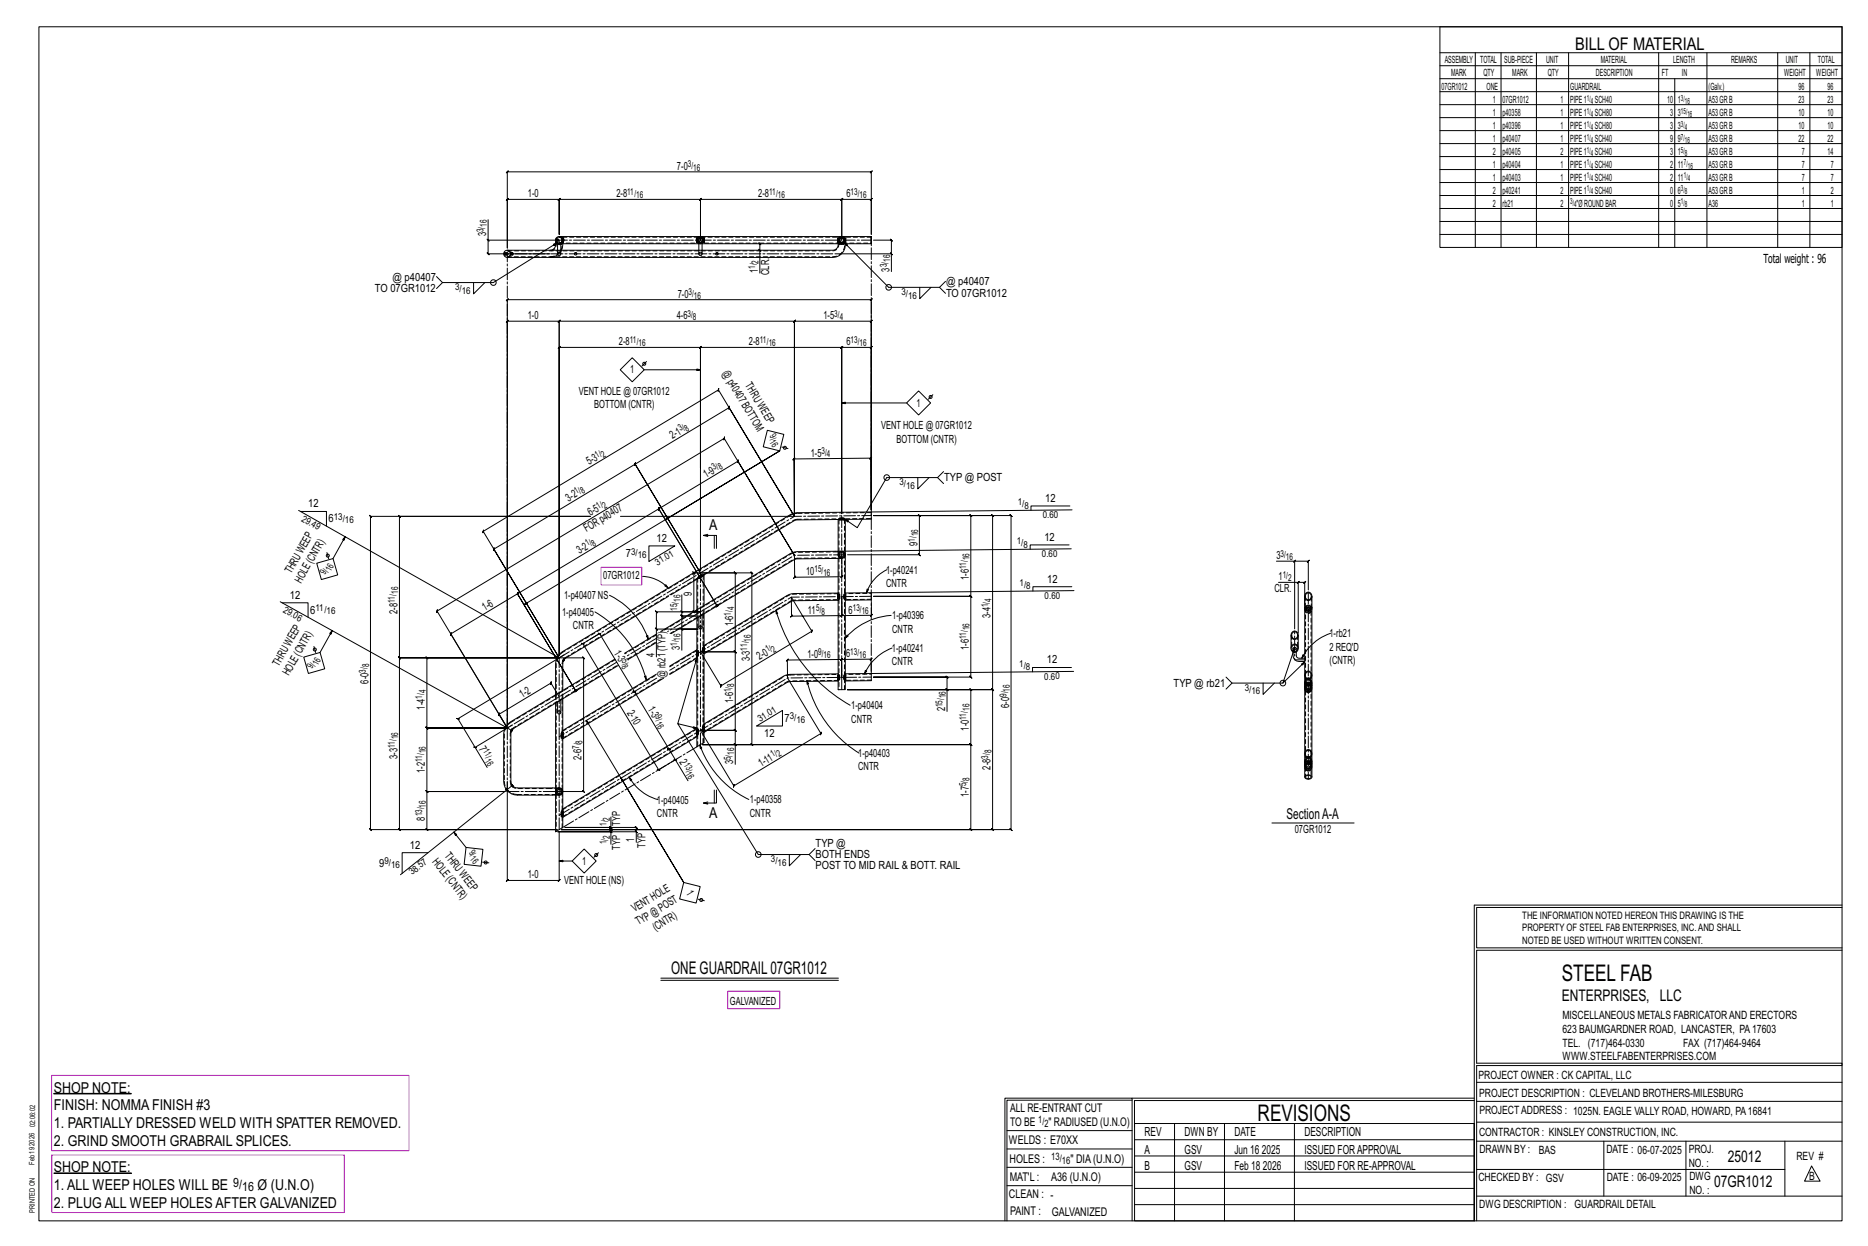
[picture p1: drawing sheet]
<svg xmlns="http://www.w3.org/2000/svg" width="914mm" height="610mm" viewBox="0 0 914 610" stroke-linecap="round" stroke-linejoin="round" font-family="sans-serif">
<g fill="#000" stroke="#000" stroke-width=".49">
<path d="M247 124v1zM26 535h38zM26 574h38z"/>
<circle cx="273" cy="117" r=".5"/>
</g>
<g fill="none" stroke="#000" stroke-width=".49">
<path d="M19 13h883v584h-883zM705 13h197v108h-197zM705 26h197M705 32h197M705 39h197M722 26v95M735 26v95M752 26v95M768 26v95M812 26v95M820 39v82M836 26v95"/>
<path d="M870 26v95M886 26v95M705 45h197M705 51h197M705 58h197M705 64h197M705 70h197M705 77h197M705 83h197M705 89h197M705 96h197M238 117l1 1z"/>
<path d="M239 107v10h35M239 117v7h-1l1 1v-1h30M272 118v3l-3 1M273 119l-31 19h-25l-3-3M273 119h.1M274 119h-1v3M275 119v3M275 119h.1M275 116h.1M276 116h.1M276 119h.1M341 116h.1"/>
<path d="M341 119h.1M342 116h.1M342 119h.1M342 119v3M344 119v3M344 116h.1M344 119h.1M345 116h.1M345 119h.1M371 119h1h-1l1 1v-1v3M410 116h.1M410 119h.1"/>
<path d="M410 119v3h-2h-160a1.8 1.8 0 0 0-1 2 1.8 1.8 0 0 0 1 2h160a6 6 0 0 0 6-7M411 116h.1M411 119h.1M413 119h.1M413 119l22 22h25l3-3M413 116h.1M414 116h.1M414 119h.1M426 115v-17l1-1-1 1h-14l1-1-1 1v19v-19l1-1-1 1h-69v-1l-1 1h1v19v-19v-1l-1 1h1h-69v-1l-1 1h1v17v-17v-1l-1 1h1h-26l1-1-1 1v23v-37v1l1-1h-1h179l-1 1 1-1v31M427 116v3h-153M427 116v3M427 116h-153a1.8 1.8 0 0 0-2 1 1.8 1.8 0 0 0 2 2"/>
<path d="M428 117h8l1 1-1-1v7M705 102h197M705 108h197M705 115h197M217 138l-3 3M232 138v6l5-6M371 122l1 1zM371 122h1v12M409 124h27v9M436 124l1 1zM450 141v5l6-5M460 141l3 3"/>
<path d="M309 175l6 6-6 6-5-6zM316 177l-2 2M315 181h28M412 197h32M444 197l6-6 6 6-6 6zM457 193l-3 2M376 211l8 2-2 8-8-2zM383 219h3M343 229v50zM449 234v5l6-5M459 234l3 3M462 231l-3 3h-25l-14 24-6-4"/>
<path d="M146 250l127 71M147 250h13v7M237 259v1l115-69v-1v1l37 62-32-54v1v-1l-46 28v-1v2v-1l32 53-32-53v-1v2v-1l-69 42v-1v1l32 53-37-62-1 1zM304 253h85zM326 254l56-33-125 75M389 253v-28h-1l1-1v1l37-1v1l1-1h-1v25v-102l1-1-1 1h-178l1-1-1 1v208v-198v1l1-1h-1h26l-1 1 1-1v164v-151h-1l1-1v1h69h-1l1-1v1v59v-59h-1l1-1v1h69l1-1-1 1v81v-81l1-1-1 1h14l1-1-1 1v79v-92h1l-1 1v-1h-37l-1 1 1-1v96v-96l-1 1 1-1h-115l-1 1 1-1v164M410 254l-21 1-44 26M411 254h.1M413 254h.1M414 254h13l-1-4-38 1-97 59M428 252h58h-1l1 1v-1v85h-1l1 1v-1h-71h71h-1l1 1v-1v69l-1-1 1 1h-211h24v-1l1 1h-1v1M428 252h67h-1l1 1v-1v154l-1-1 1 1h-220"/>
<path d="M428 252h47l1 1-1-1v40v-1l1 1h-1h-47h47v-1l1 1h-1v39l1 1-1-1h-47h36h-1l1 1v-1v6M428 252h22l1 1-1-1v19l1 1-1-1h-35M524 248h-19v2M525 249l-99 1M155 276l8-3 2 8-8 3zM160 270l1 3M169 263l-6 10M318 267h12l-12 8zM346 262h-2h7v6M346 261l-2 1M350 262v6M410 273v17l-24 1-41 25"/>
<path d="M410 270v-16l1-1h2l1 1v17M412 270a1.8 1.8 0 0 1 2 1 1.8 1.8 0 0 1-2 2l-23 1-37 22M412 271v11h1l-1 1v-1h-23l-1 1 1-1v-10M414 272v18M434 279a20 20 0 0 0-10 11M523 267h-19v2M524 269l-135 1-2 1-64 38M625 275h9v33M633 275l1-1zM634 275h6l1-1-1 1v14M137 294l114 63M138 295h13v7"/>
<path d="M214 298v1l141-85-1 1 1-1 34 58-28-46v-1v1l-39 23 1-1-1 2v-1l29 48-29-48 1-1-1 2v-1l-69 42v-1v1l29 47-29-47v-1v1l-32 19v-1l-1 2 1-1 27 46-34-57v1zM291 299a54 54 0 0 1 25 34M298 291a37 37 0 0 1 19 22M314 282a18 18 0 0 1 13 6M326 286l1 2-2-1zM327 292l-50 30-1 1M333 299l1 1zM334 299v2h-1l1 1v-1h8h-8h-1l1 1v-1v7M341 283l-13 8M342 283h.1M343 280h25l1 1-1-1v84l1 1-1-1h-24h16v10M343 280h17h-1l1 1v-1v39l-1-1 1 1h-17"/>
<path d="M343 280h-3h-1l1 1v-1v19h-1l1 1v-1h3h-9v-8M343 299h-22l1 1-1-1v9M344 281h.1M344 282h.1M345 281h-1l-2 1-1 1v15M345 281v15M350 297h.1M351 297l-22 13M351 297h.1M351 296h.1M352 296h.1M380 299l1 1h-1z"/>
<path d="M380 299a77 77 0 0 0 36 46M410 291h.1M410 293h.1M411 291h.1M411 293h.1M411 291v2M413 291h.1M413 293h.1M414 290l-1 1v2l1 1M414 290h12l1 4h-13M414 294v36M414 291h.1"/>
<path d="M414 293h.1M424 288h1l-1 2zM427 295v6l-1 1 1-1h-15h1l-1 1v-1v-9v9h1l-1 1v-1h-25h1l-1 1v-1v-9l10 17 1-1-1 2v-1l-44 27v-1v1l-10-17M525 287h-19v2M526 289l-100 1M626 285h9v25M635 285l1-1zM635 285h4h-1l1-1v1v11M639 292v5M639 297h1h2v37a1.8 1.8 0 0 1-2 2 1.8 1.8 0 0 1-1-2zM642 292a1.8 1.8 0 0 0-2-2 1.8 1.8 0 0 0-1 3 1.8 1.8 0 0 0 3-1v5M154 316l1 3"/>
<path d="M163 309l-6 10M290 310l-15 9-2 2M316 311h1v2zM321 307l1 1zM321 314l-13 9M321 310l-15 10M333 307l1 1zM334 318v-10h8h-21v13M341 319h.1M341 302v16M341 318h1v3l-1 1M341 318l-13 8"/>
<path d="M342 319h.1M343 319h17l-1-1 1 1v38h-1l1 1v-1h-17M344 301v6a.8 .8 0 0 1-1 1 .8 .8 0 0 1-1-1v-5M344 319h.1M344 317h.1M345 316l-1 1v2l1 1M345 320l43-26h22v36M345 300v16M345 320v34M345 319h.1M345 317h.1M415 311l-1 1z"/>
<path d="M436 301a33 33 0 0 0-22 11M437 317a24 24 0 0 0-14 13M632 311v7l1 1M634 317l-6 17 11-10M635 311v7v1M651 310a24 24 0 0 0-14 12M149 321l8-2 2 8-8 2zM272 322h.1M273 322l-1 3v15M273 322h.1M273 321h.1M275 323h.1"/>
<path d="M276 324l-1 14M276 324h.1M276 322h.1M276 320l-52 32-1-1 2 1h-1l9 14M276 323h.1M281 338h.1M281 338l-30 19M282 337h.1M282 338h.1M301 322l-51 31-2 2M303 325l-21 13M315 331h1v2z"/>
<path d="M321 330l-46 27M325 332l-50 29v-2v-2M341 321h.1M341 322l-9 32M341 322v34M341 322l-13 8M342 321h.1M395 333l1 2h-1zM395 333a57 57 0 0 0 26 35M410 330h.1M410 332h.1M411 330h.1"/>
<path d="M411 332h.1M413 330h.1M413 332h.1M414 330h-1v2l1 1M414 330h12l1 3h-13M414 333v4h-4v-4M414 330h.1M414 332h.1M424 328l-1 2zM426 328v-6h1l-1 1v-1l-14 1v-1l-1 1h1v8v-8v-1l-1 1h1h-27l1-1-1 1 1 9 16 27v-1v2v-1l-43 25v1v-1l-16-27M463 337l1 1zM524 327h-19v2"/>
<path d="M526 328l-100 2M600 331l3 3h25M603 334l-3 3M618 334v6l6-6M638 320v1l-1 1zM639 322h-4v-5h-1h-1v4a2.9 2.9 0 0 0 3 3h3M639 334v39a1.8 1.8 0 0 0 1 1 1.8 1.8 0 0 0 2-1v-39M640 332h1M247 356h.1M247 356v3v23l1 4M248 355h.1M250 358h.1"/>
<path d="M250 357v25l1 2M251 357h.1M251 355l-18 11 5 9M272 344v41M274 341l-4-7v-1v2v-1l-26 15v1v-1l4 7M275 342v6a.8 .8 0 0 1-1 1 .8 .8 0 0 1-1-1v-5M275 358h.1M275 342v15M276 358h.1M287 352l48 80-31-51M341 359h.1M341 357h.1"/>
<path d="M341 356l-9-2 39 64h25l3-3M341 356l1 1v2l-1 1M341 356l-66 40M342 359h.1M342 357h.1M343 357h17h-1l1 1v-1v7M344 357h.1M344 355h.1M345 354l40-24h25h1v2l-1 1-24 1-41 24h-1v-2zM345 358v5l-4 2v-5M345 357h.1M345 355h.1"/>
<path d="M370 355l13-7v7zM464 348v-11h-49h60l1 1-1-1v27l1 1-1-1h-131h131l1 1-1-1v42v-1l1 1h-1h-200M232 365l1 1zM275 360h.1M275 361v35M276 360h.1M330 372h1zM331 372l-3-5-1-1 1 1h-1h1l-1-1 1 1-17-29v1l-1-1h1l-1 1h1l-1-1h1l-18-28h1h-1l-8 5h1h-1l37 62v-1l1 1h-1l9-5 6 10M341 360l-66 40v-1v-2v-1M343 364l1 2h-1zM343 364a47 47 0 0 0 24 27M359 364l1 1z"/>
<path d="M639 373v7a2 2 0 0 0 3 0v-7M639 380a1.2 1.2 0 0 1 2-1 1.2 1.2 0 0 1 0 2h-1zM640 370h1M248 386h.1M248 387h.1M248 382v49l1-1-1 1h26h-1l1-1v1v-24M249 387h.1M250 384h.1M251 384h.1M251 384l-55 44M251 385h.1M251 385h2h21a1.8 1.8 0 0 1 1 2 1.8 1.8 0 0 1-1 2h-21l-3-1-2-1"/>
<path d="M272 389v18l3-2v-5M274 387h12v1l-1-1h1v-65l-1-1 1 1h-77l-1-1 1 1v34h-1l1 1v-1h39h-39h-1l1 1v-1v31h-1l1 1v-1h38h-38h-1l1 1v-1v19l-1-1 1 1h64h-92h1l-1-1v1v-153h1l-1-1v1h108h-93l-1-1 1 1v69l-1-1 1 1h78h-78l-1-1 1 1v84l-1-1 1 1h77M275 397h.1M275 399h.1M276 397h.1M276 399h.1M299 400v5h-22h34v-1l1 1h-1v2M308 380l1 2zM308 380a23 23 0 0 0 14 11M346 392l-2 1M350 387v6M351 387v6h-7h2"/>
<path d="M639 380a2 2 0 0 1 3 0M210 417h-13v10M222 407l6 8M228 415l8 1-1 8-8-1zM293 417l-2 2M299 404l1 1zM299 406l1 1zM299 405v1v-1l1 1h-1h-24M311 406l1 1zM311 412v-5h-38h26v6M386 418v6l6-6M396 418l3 3"/>
<path d="M623 403h40M236 422h3M274 421h6M280 421l6-6 6 6-6 6zM335 432l8 2-2 8-8-2zM342 440l3 1M722 443v154M722 443h180M902 444h-179v20h179M323 479h87M323 480h87M902 465h-179v55h179v1h-179v76"/>
<path d="M554 538h-61v59M554 537h168M722 538h-167v13M723 539h179M723 530h179M493 553h61M555 550h167v47h-167zM555 558h167M575 550v47M599 550v47M634 550v47M723 549h179"/>
<path d="M723 558h179M785 558v27M825 558v27M874 558v27M493 571h61M493 562h61M555 573h167M555 566h167M723 572h151M887 570l4 8h-8zM492 597v-60h62v60M493 580h61"/>
<path d="M555 589h167M555 581h167M723 585h179"/>
<circle cx="242" cy="138" r="1.4"/>
<circle cx="435" cy="141" r="1.4"/>
<circle cx="315" cy="178" r=".7"/>
<circle cx="456" cy="194" r=".7"/>
<circle cx="384" cy="219" r=".7"/>
<circle cx="434" cy="234" r="1.4"/>
<circle cx="160" cy="272" r=".7"/>
<circle cx="641" cy="292" r="1.6"/>
<circle cx="154" cy="318" r=".7"/>
<circle cx="634" cy="311" r="1.9"/>
<circle cx="634" cy="311" r="1.6"/>
<circle cx="628" cy="334" r="1.4"/>
<circle cx="640" cy="330" r="1.9"/>
<circle cx="641" cy="330" r="1.6"/>
<circle cx="640" cy="369" r="1.9"/>
<circle cx="641" cy="369" r="1.6"/>
<circle cx="292" cy="418" r=".7"/>
<circle cx="371" cy="418" r="1.4"/>
<circle cx="238" cy="422" r=".7"/>
<circle cx="343" cy="440" r=".7"/>
</g>
<path d="M294 278h20v8h-20zM356 485h26v9h-26zM25 526h175v37h-175zM25 565h144v28h-144z" fill="none" stroke="#f0f" stroke-width=".5"/>
<g fill="none" stroke="#000" stroke-width=".49" stroke-dasharray="2 1.4">
<path d="M272 118v-1l1-1M272 118h.1M272 118v3l-3 2M272 117l1 2M272 119h.1M272 119v-1M273 119h.1M273 119h-1M273 117v1zM273 116l-1 1M274 119h153M274 119h.1"/>
<path d="M274 116h.1M274 116h1v1M274 119h1M274 119h-1M274 119l1-1M274 116h1M275 119h-1M275 116h.1M275 119h.1M275 116h-1M275 119v-1M275 116v1v2"/>
<path d="M275 117l-1-1M275 117h1zM275 117h1M275 117v-1M275 118l1 1M275 118h1M275 117l1 1M275 118v-1M275 117a1.5 1.5 0 0 1-1 2 1.5 1.5 0 0 1-2-2 1.5 1.5 0 0 1 2-1M275 119h1M275 117h.1M275 118h.1"/>
<path d="M275 118v-2M276 117h.1M276 116h-1M276 116v1M276 117v1M276 118l-1-1M276 117v1zM341 117l1 1zM341 119v-1M341 117h.1M341 119h1M341 117l1-1"/>
<path d="M342 117v1M342 116h-1M342 118h-1M342 118v1M342 116v1M342 117l-1-1M342 117h-1M342 118h.1M342 116h.1M342 119l-1-2M342 119h.1M342 116h2"/>
<path d="M342 119h2zM342 116h1M342 118v-1M342 117h.1M342 117h1M342 119h1M343 117h.1M343 116h1M343 118h-1M343 116h-1M343 117h1M343 119l1-1"/>
<path d="M344 118h-1M344 117h.1M344 118h.1M344 117v1M344 117l-1-1M344 119h.1M344 116h.1M344 116v1M344 118v-1M344 117h1zM344 117h1M344 117v-1"/>
<path d="M344 119v-1M344 118l1 1M344 118h1M344 117l1 1M344 119h1M344 118v1M345 118h-1M345 117h.1M345 118h.1M345 117v1M345 116h-1M345 116v1"/>
<path d="M410 117l1 1zM410 119v-1M410 117h.1M410 119h1M410 119h.1M410 117h1M411 118l-1 1M411 117v-1M411 118l-1-1M411 118v1M411 119l-1 3-2 1h-160M411 116h-1"/>
<path d="M411 118h-1M411 116v1M411 117l-1-1M411 117h-1M411 117v1M411 118h.1M411 116h.1M411 117h.1M411 119l-1-2 1-1M411 119v-1M411 119h.1M411 118v-1"/>
<path d="M411 116h2M411 116h1M411 119h2zM411 117h1M411 119l2-1M412 117h1M412 119h-1M412 119h.1M412 116h1M412 118h-1M413 116h-2M413 117h.1"/>
<path d="M413 119h.1M413 118h-1M413 117v-1M413 116v1M413 116h.1M413 118h.1M413 117v1M413 118v-1M413 117h1zM413 117h1M413 119v-1M413 118l1 1"/>
<path d="M413 118h1M413 117l1 1M413 119h1M413 118v1M414 119v-1M414 118h-1M414 118h.1M414 117v1M414 119h.1M414 116h-1M414 116v1M427 119h.1"/>
<path d="M427 116h.1M427 116h-153M248 124v1zM248 124h.1M248 124h1M248 126h160a6 6 0 0 0 6-7M248 126h1M249 125l-1-1M249 124h.1M249 125h.1M249 124v1M249 126h.1"/>
<path d="M249 123h.1M249 123l-1-1M249 126l1-1M250 124h.1M250 125l-1-2M250 124h1M250 125v-1M251 124l-1 1M251 124h.1M251 125l-1-1M251 124v1M269 126h2"/>
<path d="M269 126a6 6 0 0 0 5-3M271 126l3-2 1-1M273 123v1M273 122v1M273 124h.1M273 125v-1M273 124h1M274 125h-1M274 124h1M274 123l1-1M274 125h.1M275 124l-1 1"/>
<path d="M275 122v-3M275 124v-1M275 123v-1M281 124h1M281 124h.1M282 125l-1-1M282 124v1M342 123v1M342 122v1M342 124h.1M342 125v-1M342 124h1"/>
<path d="M343 125h-1M343 124h1M344 125h-1M344 124v1M344 124v-1M344 123v-1M350 124h1M350 124h.1M351 125l-1-1M351 124v1M387 252l-112 67M388 255l2-1"/>
<path d="M389 251l-2 1M390 251h-1M390 254h37M410 254h4M411 254h-1M411 254h.1M411 254h1M412 254h1M412 254h-1M412 254h.1M413 254h.1M413 254v83"/>
<path d="M414 254h-1M426 251h.1M426 251h-36M388 271l-64 38M389 270l-1 1M390 273h.1M390 273h22M410 270h-21M410 270h.1M410 270v3M410 273h.1M410 271v1"/>
<path d="M410 271h.1M410 271l1-1M411 272h-1M411 271v-1h1M411 270v-16M411 270v3M411 273v64M411 270h.1M411 273v-2M411 272v-1l1-1M411 273h.1M411 272h.1"/>
<path d="M411 270h1M412 270h.1M412 273h-1M412 272h-1M412 273h.1M412 270h-2M412 273l-1-1v-1M412 273h1M412 270l1 1M413 270h-1M413 273v-1M413 271h.1"/>
<path d="M413 272h-1M413 270v1M413 270h.1M413 271v1M413 272h.1M413 272v-2M414 272v-1M328 291l13-8M341 298v1M341 299v3M341 283l4-2M341 283l3-2"/>
<path d="M342 298v-15M342 298v4M342 283h.1M342 283v-1M342 282h.1M342 282v1M342 282h2M343 282l-1 1M343 282h1zM343 282v1M343 282h1M344 282h.1"/>
<path d="M344 281h.1M344 282v-1M344 282v15M344 281l44-26M345 300v-3M345 297v-1M350 297v-1M350 297h1M351 296v1M351 297l1-1M351 297h.1M351 296h.1"/>
<path d="M352 296h-1M352 296h.1M388 294l-43 25M388 294l22-1M410 292h1zM410 293h.1M410 292v-1M410 293h1M410 290h.1M410 290v3M410 293v1M410 294h.1"/>
<path d="M410 290v1M410 290l-24 1-41 25M410 291h1M410 294l1-1M411 291h.1M411 291h-1M411 292h-1M411 293h-1M411 293h.1M411 292l-1-1M411 291v1M411 291l-1-1"/>
<path d="M411 292l-1 1M413 292l1-2h12M413 292h.1M413 291l1 1zM413 291h1M413 291h.1M413 293h.1M413 293h1M413 292l1 1M413 293v-1M414 293h-1M414 293h.1"/>
<path d="M414 294v-4M414 291h-1M414 291h.1M414 292h.1M427 293h-13M639 298v2h1M639 297l1 2M639 297v1M639 292v6M639 298l1-2M639 297v83M639 298v-1"/>
<path d="M639 297h.1M639 298h.1M639 298h1M639 298a1.1 1.1 0 0 1 2-1 .9 .9 0 0 1 0 1h-1zM639 297h1M640 299l-1-1M640 298h.1M640 297h.1M640 299h.1M640 299h1M640 298h1M640 296l1 1 1 1v-6"/>
<path d="M640 297h2v83M640 300l-1-1v-1M641 299h-1M641 296l-2 1M641 299l-2-1M641 299h.1M641 299l1-2M641 298v1M642 297l-1 2M642 298l-1 1-1 1M642 297l-1-1M642 298v-1"/>
<path d="M275 319l-2 2M321 311l-15 9M328 310l62-37M341 320h1zM341 320h.1M341 302h.1M341 318v4M341 318h.1M341 318v1M341 319h1M342 302v63M342 319h-1"/>
<path d="M342 319h.1M342 320l-1-1M342 319v1M343 306l-1 1M344 307l-1-1M344 319v-2M344 317l1-1M344 317l1 1zM344 317h1M344 317h.1M344 319h.1M344 319h1"/>
<path d="M344 318l1 1M344 300v-3M344 300v63M345 319h-1M345 316h.1M345 320v-4M345 300h.1M345 317h-1M345 317h.1M345 318h.1M632 316v1M632 311v6"/>
<path d="M632 317l2-2M633 319h1M634 319h1M634 315l1 1v1v-6M634 318l-1-1M634 319l-1-1-1-1M634 315l-2 1M635 317l-1 1M635 317l-1 2M635 316l-1-1M635 317v-1M640 300h2v-2"/>
<path d="M272 340h.1M272 325v15M272 322h.1M272 322h1M273 321v1zM273 321h.1M273 322h.1M273 322h-1M273 322v-1M273 321l-1 4M273 321v1M275 325l1-2"/>
<path d="M275 338v-13M275 323h.1M275 323l1 1M275 338h.1M276 323v1M276 323v-1M276 324v-1M276 323h.1M276 322h.1M276 322h1M277 322l50-31M281 338h.1"/>
<path d="M281 338h1M282 338h-1M282 338h.1M282 338v-1M301 323l-51 30M307 322l14-8M328 326l13-8M328 330l13-8M341 321h.1M341 321h1M342 320h-1M342 321h-1"/>
<path d="M342 321h.1M342 320l-1 2M386 333l-41 25M387 330h23M387 330l-3 1M410 331l1 1zM410 332h.1M410 331h.1M410 332h1M410 330v3M410 330h.1M410 333h-24"/>
<path d="M410 330h1M411 330v1M411 330h-1M411 332h-1M411 332h.1M411 330h.1M411 331l-1-1M411 331h-1M411 331h.1M411 331l-1 2M413 331l1-1h12M413 332v-1"/>
<path d="M413 331h1zM413 331h1M413 330h.1M413 332h.1M413 332h1M413 331l1 1M414 333l-1-1M414 333h.1M414 333v-3M414 330h-1M414 330h.1M414 331v1"/>
<path d="M427 333h-13M639 334v-1M639 335h.1M639 335v-1M639 338h.1M639 336v2M639 333v2M639 335v1v-1M639 333h.1M639 336h.1M639 334h.1M639 330v4v-1"/>
<path d="M639 337v-1M639 335v1M639 333l1-1M639 336v1M639 338v-3M639 336l1-1M639 334v1M639 337h.1M639 337h1M639 334h1M639 338l1 1M639 334v-1h1"/>
<path d="M640 335h-1M640 338h-1M640 334h-1M640 335h.1M640 338l-1-1M640 337h.1M640 334h.1M640 339h.1M640 337l-1-1M640 338h.1M640 334h1M640 339h1"/>
<path d="M640 337v1M640 335h1M640 338l1-1M640 333h1M640 335v-1M641 337h-1M641 332h.1M641 335h-1M641 335h.1M641 337h.1M641 334h-1M641 338h-1"/>
<path d="M641 332h-1l-1 1M641 334h.1M641 339h.1M641 333h.1M641 338h.1M641 339v-1M641 332l1 1M641 335l1 1M641 335v2M641 334h1M641 337l1-1M641 338h1"/>
<path d="M641 337v1M641 333v2M642 335h-1M642 336h.1M642 335l-1-1M642 338h-1M642 333v1v-4M642 338v-2M642 336v-1M642 334h.1M642 335h.1M642 337h-1"/>
<path d="M642 336v2M642 334v1M642 333l-1-1M642 337v-2M642 336v1M642 335v-2M642 333h.1M642 333v1M642 335v1v-1M247 356h.1M247 356h1zM247 356v-1"/>
<path d="M248 356h-1M248 356l-1 3v23M248 356l-1-1M248 355l-1 1M248 356v-1M248 355h.1M250 359v-1M250 358l1-1M250 358h.1M250 353l-2 3M250 357v1M250 357h1z"/>
<path d="M250 357h1M251 357h.1M251 357v1M251 357l52-32M272 340v4M272 344h.1M272 340v3M272 343v43M274 348l-1 1M275 349l-1-1M275 359h1zM275 359h1"/>
<path d="M275 358h.1M275 360h1M275 359l1 1M275 342v-4M275 358v-16M275 358l46-28M275 342h.1M275 358v-1M275 357v1M276 358h-1M276 358h.1M276 359v1"/>
<path d="M341 358l1 1zM341 359h.1M341 358h.1M341 359h1M341 357h.1M341 356v4M341 357h1M342 357h-1M342 359h-1M342 359h.1M342 357h.1M342 358l-1-1"/>
<path d="M342 358h-1M342 359l-1 1M342 357v2M344 357v-1M344 356l1-1 39-24M344 356h1zM344 356h1M344 355h.1M344 357h.1M344 357h1M344 356l1 1M344 358v-1"/>
<path d="M344 358h.1M345 358h-1M345 358v-4M345 355h-1M345 355h.1M345 356v1M275 361h.1M275 360v-2M275 361v-1M275 360h.1M275 361v-3M275 361l49-29"/>
<path d="M341 360l-66 39M344 363v-63M639 374v-1M639 373v-1M639 373h.1M639 376h.1M639 374v2M639 374v1v-1M639 371v3M639 374h.1M639 375h.1M639 376v1"/>
<path d="M639 371v1M639 375v-1M639 369v4v-1M639 374v1M639 372v-1M639 372h.1M639 377h.1M639 373v1M639 376v-2M639 374h1M639 371l1-1M639 374l1-1"/>
<path d="M639 376v-1M639 375l1 1M639 372h1M639 377h1M639 373v-1l1-1M640 377l-1-1M640 373h-1M640 374h.1M640 374h-1M640 373h.1M640 376h-1M640 376h.1"/>
<path d="M640 372h.1M640 377h.1M640 375h-1M640 374v-1M640 372h1M640 377h1M640 375h.1M640 373h1M640 376h1M640 371h1M641 375h-1M641 370v1"/>
<path d="M641 373v1M641 376h.1M641 373h-1M641 377h-1M641 374h-1M641 372h.1M641 377h.1M641 376h-1M641 370h-1l-1 1M641 371v1M641 375h.1M641 374h.1"/>
<path d="M641 373h.1M641 371h.1M641 376v-1M641 374h1M641 371l1 1M641 374v1M641 372h1M641 375h1M641 377h1M641 372v1M642 374h.1M642 375h.1"/>
<path d="M642 373h-1M642 376l-1 1M642 373l-1 1M642 377v-2M642 375v-2M642 372v1M642 373h.1M642 374l-1-1M642 375l-1 1M642 372v1v-4M642 374v2M642 375v-1"/>
<path d="M642 371l-1-1M642 373v1M642 374v-3M642 372v-1M642 374v1v-1M247 382l1 4M248 386v1M248 387v-1zM248 387v-1M248 386h.1M248 387h.1M248 386a6 6 0 0 0 5 3"/>
<path d="M248 387h1M249 387h-1M249 387h.1M250 384v-25M250 384h.1M250 384h1M250 384h1zM251 384v1M251 384h-1M251 384h.1M251 385h.1M251 385v-1"/>
<path d="M252 385l-2-1M253 389h17M269 386l-17-1M270 389h4M272 385v1M272 386v1M272 387v2M272 389h.1M272 387v1M272 387v-1M272 386h1M272 388h.1"/>
<path d="M272 386h.1M272 388v1M272 389v18M273 387v-1h1M273 388v-1M273 386h.1M273 389l-1-1M273 388h.1M273 389h.1M274 386h-5M274 386l-2 1M274 389l-1-1-1-1"/>
<path d="M274 385l-1 1M274 385h.1M274 389h.1M274 389h-1M274 386l1 1M274 386h.1M274 389l1-1M275 387h.1M275 388h-2M275 387v1M275 386h.1M275 386h-1"/>
<path d="M275 389h.1M275 388h.1M275 399v-3M275 399h.1M275 387v-1M275 397l1 1zM275 397h1M275 397h.1M275 399h1M275 398l1 1M275 396v-35M275 400v-4"/>
<path d="M275 388v-2M275 396l66-39M276 397h-1M276 397h.1M276 398h.1M272 407h.1M275 405v-5M275 405h.1"/>
<circle cx="343" cy="118" r="1"/>
<circle cx="412" cy="117" r="1.1"/>
<circle cx="248" cy="124" r=".5"/>
<circle cx="248" cy="124" r="1.5"/>
<circle cx="251" cy="124" r=".5"/>
<circle cx="282" cy="124" r=".6"/>
<circle cx="351" cy="124" r=".6"/>
</g>
<g fill="none" stroke="#000" stroke-width=".49" stroke-dasharray="5.8 1 1 1">
<path d="M272 117h155M274 120v-3M408 124h-161M414 271l-25 1-62 37M427 292h-40l-59 36M640 290v91M321 312l-14 9M274 322l115-69 38-1M302 324l-54 32v-232M321 332l-47 28M412 337v-85M426 330l1-214"/>
<path d="M639 323h-5v-14M248 356v31M341 365l-66 40M343 364v-84M248 387h27M274 399l112-67 41-1M274 406v-84"/>
</g>
<g font-size="11.2">
<text x="764" y="480">STEEL FAB</text>
<text x="616" y="548">REVISIONS</text>
</g>
<g font-size="8.6">
<text x="771" y="24">BILL OF MATERIAL</text>
<text x="329" y="477">ONE GUARDRAIL07GR1012</text>
</g>
<g font-size="7.9">
<text x="765" y="490">ENTERPRISES, LLC</text>
<text x="846" y="569">25012</text>
<text x="839" y="581">07GR1012</text>
</g>
<g font-size="7.3">
<text x="347" y="259">A</text>
<text x="347" y="400">A</text>
<text x="630" y="401">SectionA-A</text>
<text x="26" y="535">SHOP NOTE:</text>
<text x="26" y="543">FINISH: NOMMA FINISH #3</text>
<text x="26" y="552">1. PARTIALLY DRESSED WELD WITH SPATTER REMOVED.</text>
<text x="26" y="561">2. GRIND SMOOTH GRABRAIL SPLICES.</text>
<text x="26" y="573">SHOP NOTE:</text>
<text x="26" y="582">1. ALL WEEP HOLES WILL BE</text>
<text x="126" y="582">Ø (U.N.O)</text>
<text x="26" y="591">2. PLUG ALL WEEP HOLES AFTER GALVANIZED</text>
</g>
<g font-size="6.2">
<text x="114" y="581">9/</text>
<text x="119" y="583">16</text>
</g>
<g font-size="6.1">
<text x="863" y="129">Total weight : 96</text>
<text x="560" y="556">REV</text>
<text x="580" y="556">DWN BY</text>
<text x="604" y="556">DATE</text>
<text x="639" y="556">DESCRIPTION</text>
<text x="560" y="564">A</text>
<text x="580" y="564">GSV</text>
<text x="604" y="564">Jun 16</text>
<text x="618" y="564">2025</text>
<text x="639" y="564">ISSUED FORAPPROVAL</text>
<text x="560" y="572">B</text>
<text x="580" y="572">GSV</text>
<text x="604" y="572">Feb 18</text>
<text x="618" y="572">2026</text>
<text x="639" y="572">ISSUED FOR RE-APPROVAL</text>
</g>
<g font-size="5.9">
<text x="494" y="560">WELDS : E70XX</text>
<text x="494" y="569">HOLES :</text>
<text x="524" y="569">&quot; DIA(U.N.O)</text>
<text x="494" y="578">MAT'L :</text>
<text x="515" y="578">A36 (U.N.O)</text>
<text x="494" y="586">CLEAN : -</text>
<text x="495" y="595">PAINT :</text>
<text x="515" y="595">GALVANIZED</text>
</g>
<g font-size="5.8">
<text x="494" y="544">ALL RE-ENTRANT CUT</text>
<text x="494" y="551">TO BE</text>
<text x="513" y="551">&quot; RADIUSED (U.N.O)</text>
</g>
<g font-size="5.6">
<text x="765" y="499">MISCELLANEOUS METALS FABRICATORAND ERECTORS</text>
<text x="765" y="505">623 BAUMGARDNER ROAD, LANCASTER, PA17603</text>
<text x="765" y="512">TEL. (717)464-0330</text>
<text x="824" y="512">FAX (717)464-9464</text>
<text x="765" y="519">WWW.STEELFABENTERPRISES.COM</text>
<text x="724" y="528">PROJECT OWNER : CK CAPITAL, LLC</text>
<text x="724" y="537">PROJECT DESCRIPTION : CLEVELAND BROTHERS-MILESBURG</text>
<text x="724" y="545">PROJECTADDRESS : 1025N. EAGLE VALLY ROAD, HOWARD, PA16841</text>
<text x="724" y="556">CONTRACTOR : KINSLEY CONSTRUCTION, INC.</text>
<text x="724" y="564">DRAWN BY :</text>
<text x="753" y="564">BAS</text>
<text x="786" y="564">DATE : 06-07-2025</text>
<text x="827" y="564">PROJ.</text>
<text x="879" y="568">REV #</text>
<text x="827" y="571">NO. :</text>
<text x="724" y="578">CHECKED BY : GSV</text>
<text x="787" y="578">DATE : 06-09-2025</text>
<text x="827" y="578">DWG</text>
<text x="886" y="578">B</text>
<text x="827" y="584">NO. :</text>
<text x="724" y="591">DWG DESCRIPTION : GUARDRAIL DETAIL</text>
</g>
<g font-size="5.5">
<text x="331" y="83">7-0</text>
<text x="258" y="97">1-0</text>
<text x="302" y="97">2-8</text>
<text x="371" y="97">2-8</text>
<text x="414" y="97">6</text>
<text x="238" y="116" transform="rotate(-90 238 116)">3</text>
<text x="192" y="137">@ p40407</text>
<text x="371" y="134" transform="rotate(-90 371 134)">1</text>
<text x="377" y="135" transform="rotate(-90 377 135)">CLR.</text>
<text x="435" y="133" transform="rotate(-90 435 133)">3</text>
<text x="183" y="143">TO 07GR1012</text>
<text x="463" y="140">@ p40407</text>
<text x="332" y="146">7-0</text>
<text x="463" y="145">TO 07GR1012</text>
<text x="258" y="156">1-0</text>
<text x="331" y="156">4-6</text>
<text x="403" y="156">1-5</text>
<text x="303" y="169">2-8</text>
<text x="367" y="169">2-8</text>
<text x="414" y="169">6</text>
<text x="308" y="183">1</text>
<text x="354" y="183" transform="rotate(59 354 183)">@p40407BOT OM</text>
<text x="365" y="189" transform="rotate(59 365 189)">THRUWE P</text>
<text x="283" y="193">VENT HOLE @ 07GR1012</text>
<text x="291" y="200">BOTTOM (CNTR)</text>
<text x="449" y="199">1</text>
<text x="431" y="210">VENT HOLE @ 07GR1012</text>
<text x="329" y="215" transform="rotate(-31 329 215)">2-1</text>
<text x="439" y="217">BOTTOM (CNTR)</text>
<text x="288" y="228" transform="rotate(-31 288 228)">5-3</text>
<text x="397" y="223" transform="rotate(-1 397 223)">1-5</text>
<text x="346" y="234" transform="rotate(-31 346 234)">1-9</text>
<text x="462" y="235">TYP @ POST</text>
<text x="278" y="246" transform="rotate(-31 278 246)">3-2</text>
<text x="512" y="245">12</text>
<text x="151" y="248">12</text>
<text x="161" y="256">6</text>
<text x="289" y="253" transform="rotate(-31 289 253)">6-5</text>
<text x="287" y="260" transform="rotate(-31 287 260)">FORp40407</text>
<text x="321" y="265">12</text>
<text x="449" y="267" transform="rotate(-90 449 267)">9</text>
<text x="511" y="265">12</text>
<text x="284" y="271" transform="rotate(-31 284 271)">3-2</text>
<text x="306" y="273">7</text>
<text x="625" y="274">3</text>
<text x="142" y="281" transform="rotate(-60 142 281)">THRUWE P</text>
<text x="395" y="281" transform="rotate(-1 395 281)">10</text>
<text x="434" y="281">1-p40241</text>
<text x="147" y="286" transform="rotate(-60 147 286)">HOLE(CNTR)</text>
<text x="295" y="283">07GR1012</text>
<text x="434" y="287">CNTR</text>
<text x="474" y="284" transform="rotate(-90 474 284)">1-6</text>
<text x="513" y="285">12</text>
<text x="626" y="284">1</text>
<text x="142" y="293">12</text>
<text x="276" y="293">1-p40407 NS</text>
<text x="339" y="292" transform="rotate(-90 339 292)">9</text>
<text x="624" y="289">CLR.</text>
<text x="237" y="299" transform="rotate(-31 237 299)">1-6</text>
<text x="152" y="300">6</text>
<text x="195" y="300" transform="rotate(-90 195 300)">2-8</text>
<text x="275" y="301">1-p40405</text>
<text x="395" y="300" transform="rotate(-1 395 300)">11</text>
<text x="415" y="300" transform="rotate(-1 415 300)">6</text>
<text x="437" y="303">1-p40396</text>
<text x="485" y="302" transform="rotate(-90 485 302)">3-4</text>
<text x="280" y="308">CNTR</text>
<text x="359" y="306" transform="rotate(-90 359 306)">1-6</text>
<text x="437" y="310">CNTR</text>
<text x="651" y="312">1-rb21</text>
<text x="300" y="319" transform="rotate(59 300 319)">1-3</text>
<text x="320" y="321" transform="rotate(-90 320 321)">4</text>
<text x="333" y="318" transform="rotate(-90 333 318)">3</text>
<text x="367" y="324" transform="rotate(-90 367 324)">3-3</text>
<text x="372" y="323" transform="rotate(-31 372 323)">2-0</text>
<text x="395" y="322" transform="rotate(-1 395 322)">1-0</text>
<text x="414" y="322" transform="rotate(-1 414 322)">6</text>
<text x="437" y="319">1-p40241</text>
<text x="474" y="318" transform="rotate(-90 474 318)">1-6</text>
<text x="651" y="318">2 REQ'D</text>
<text x="137" y="326" transform="rotate(-60 137 326)">THRUWE P</text>
<text x="437" y="325">CNTR</text>
<text x="512" y="325">12</text>
<text x="651" y="325">(CNTR)</text>
<text x="141" y="331" transform="rotate(-60 141 331)">HOLE(CNTR)</text>
<text x="180" y="334" transform="rotate(-90 180 334)">6-0</text>
<text x="326" y="332" transform="rotate(-90 326 332)">@ rb21 (TYP)</text>
<text x="574" y="336">TYP @ rb21</text>
<text x="256" y="341" transform="rotate(-31 256 341)">1-2</text>
<text x="208" y="347" transform="rotate(-90 208 347)">1-4</text>
<text x="317" y="347" transform="rotate(59 317 347)">1-3</text>
<text x="359" y="344" transform="rotate(-90 359 344)">1-6</text>
<text x="417" y="347">1-p40404</text>
<text x="494" y="346" transform="rotate(-90 494 346)">6-0</text>
<text x="307" y="349" transform="rotate(59 307 349)">2-10</text>
<text x="384" y="353">7</text>
<text x="417" y="353">CNTR</text>
<text x="463" y="348" transform="rotate(-90 463 348)">2</text>
<text x="474" y="357" transform="rotate(-90 474 357)">1-0</text>
<text x="374" y="361">12</text>
<text x="195" y="371" transform="rotate(-90 195 371)">3-3</text>
<text x="234" y="366" transform="rotate(59 234 366)">7</text>
<text x="285" y="372" transform="rotate(-90 285 372)">2-6</text>
<text x="420" y="370">1-p40403</text>
<text x="333" y="373" transform="rotate(59 333 373)">2</text>
<text x="359" y="374" transform="rotate(-90 359 374)">3</text>
<text x="373" y="375" transform="rotate(-31 373 375)">1-11</text>
<text x="420" y="377">CNTR</text>
<text x="485" y="376" transform="rotate(-90 485 376)">2-8</text>
<text x="208" y="378" transform="rotate(-90 208 378)">1-2</text>
<text x="474" y="390" transform="rotate(-90 474 390)">1-7</text>
<text x="322" y="393">1-p40405</text>
<text x="367" y="393">1-p40358</text>
<text x="208" y="402" transform="rotate(-90 208 402)">8</text>
<text x="322" y="400">CNTR</text>
<text x="367" y="400">CNTR</text>
<text x="304" y="404" transform="rotate(-90 304 404)">TYP</text>
<text x="634" y="408">07GR1012</text>
<text x="310" y="412" transform="rotate(-90 310 412)">1</text>
<text x="201" y="415">12</text>
<text x="217" y="419" transform="rotate(51 217 419)">THRUWE P</text>
<text x="304" y="416" transform="rotate(-90 304 416)">TYP</text>
<text x="316" y="415" transform="rotate(-90 316 415)">TYP</text>
<text x="399" y="414">TYP @</text>
<text x="399" y="420">BOTH ENDS</text>
<text x="186" y="424">9</text>
<text x="211" y="422" transform="rotate(51 211 422)">HOLE(CNTR)</text>
<text x="285" y="423">1</text>
<text x="399" y="425">POST TO MID RAIL &amp; BOTT. RAIL</text>
<text x="258" y="430">1-0</text>
<text x="276" y="432">VENT HOLE (NS)</text>
<text x="336" y="437" transform="rotate(59 336 437)">1</text>
<text x="311" y="446" transform="rotate(-31 311 446)">VENTHOLE</text>
<text x="313" y="453" transform="rotate(-31 313 453)">TYP@POST</text>
<text x="321" y="455" transform="rotate(-31 321 455)">(CNTR)</text>
<text x="357" y="491">GALVANIZED</text>
</g>
<g font-size="5">
<text x="745" y="450">THE INFORMATION NOTED HEREON THIS DRAWING IS THE</text>
<text x="745" y="456">PROPERTY OF STEEL FAB ENTERPRISES, INC.AND SHALL</text>
<text x="745" y="462">NOTED BE USED WITHOUT WRITTEN CONSENT.</text>
<text x="508" y="550">1/</text>
<text x="511" y="551">2</text>
<text x="515" y="568">13/</text>
<text x="520" y="570">16</text>
</g>
<g font-size="4.9">
<text x="707" y="31">ASSEMBLY</text>
<text x="725" y="31">TOTAL</text>
<text x="736" y="31">SUB-PIECE</text>
<text x="757" y="31">UNIT</text>
<text x="784" y="31">MATERIAL</text>
<text x="819" y="31">LENGTH</text>
<text x="847" y="31">REMARKS</text>
<text x="874" y="31">UNIT</text>
<text x="890" y="31">TOTAL</text>
<text x="710" y="37">MARK</text>
<text x="726" y="37">QTY</text>
<text x="740" y="37">MARK</text>
<text x="758" y="37">QTY</text>
<text x="781" y="37">DESCRIPTION</text>
<text x="814" y="37">FT</text>
<text x="823" y="37">IN</text>
<text x="873" y="37">WEIGHT</text>
<text x="889" y="37">WEIGHT</text>
<text x="706" y="44">07GR1012</text>
<text x="728" y="44">ONE</text>
<text x="769" y="44">GUARDRAIL</text>
<text x="836" y="44">(Galv.)</text>
<text x="880" y="44">96</text>
<text x="895" y="44">96</text>
<text x="731" y="50">1</text>
<text x="736" y="50">07GR1012</text>
<text x="764" y="50">1</text>
<text x="769" y="50">PIPE1</text>
<text x="781" y="50">SCH40</text>
<text x="816" y="50">10</text>
<text x="821" y="50">1</text>
<text x="836" y="50">A53GRB</text>
<text x="880" y="50">23</text>
<text x="895" y="50">23</text>
<text x="731" y="57">1</text>
<text x="736" y="57">p40358</text>
<text x="764" y="57">1</text>
<text x="769" y="57">PIPE1</text>
<text x="781" y="57">SCH80</text>
<text x="818" y="57">3</text>
<text x="821" y="57">3</text>
<text x="836" y="57">A53GRB</text>
<text x="880" y="57">10</text>
<text x="895" y="57">10</text>
<text x="731" y="63">1</text>
<text x="736" y="63">p40396</text>
<text x="764" y="63">1</text>
<text x="769" y="63">PIPE1</text>
<text x="781" y="63">SCH80</text>
<text x="818" y="63">3</text>
<text x="821" y="63">3</text>
<text x="836" y="63">A53GRB</text>
<text x="880" y="63">10</text>
<text x="895" y="63">10</text>
<text x="731" y="69">1</text>
<text x="736" y="69">p40407</text>
<text x="764" y="69">1</text>
<text x="769" y="69">PIPE1</text>
<text x="781" y="69">SCH40</text>
<text x="818" y="69">9</text>
<text x="821" y="69">9</text>
<text x="836" y="69">A53GRB</text>
<text x="880" y="69">22</text>
<text x="895" y="69">22</text>
<text x="731" y="76">2</text>
<text x="736" y="76">p40405</text>
<text x="764" y="76">2</text>
<text x="769" y="76">PIPE1</text>
<text x="781" y="76">SCH40</text>
<text x="818" y="76">3</text>
<text x="821" y="76">1</text>
<text x="836" y="76">A53GRB</text>
<text x="882" y="76">7</text>
<text x="895" y="76">14</text>
<text x="731" y="82">1</text>
<text x="736" y="82">p40404</text>
<text x="764" y="82">1</text>
<text x="769" y="82">PIPE1</text>
<text x="781" y="82">SCH40</text>
<text x="818" y="82">2</text>
<text x="821" y="82">11</text>
<text x="836" y="82">A53GRB</text>
<text x="882" y="82">7</text>
<text x="896" y="82">7</text>
<text x="731" y="88">1</text>
<text x="736" y="88">p40403</text>
<text x="764" y="88">1</text>
<text x="769" y="88">PIPE1</text>
<text x="781" y="88">SCH40</text>
<text x="818" y="88">2</text>
<text x="821" y="88">11</text>
<text x="836" y="88">A53GRB</text>
<text x="882" y="88">7</text>
<text x="896" y="88">7</text>
<text x="731" y="95">2</text>
<text x="736" y="95">p40241</text>
<text x="764" y="95">2</text>
<text x="769" y="95">PIPE1</text>
<text x="781" y="95">SCH40</text>
<text x="818" y="95">0</text>
<text x="821" y="95">6</text>
<text x="836" y="95">A53GRB</text>
<text x="882" y="95">1</text>
<text x="896" y="95">2</text>
<text x="731" y="101">2</text>
<text x="736" y="101">rb21</text>
<text x="764" y="101">2</text>
<text x="772" y="101">&quot;ØROUNDBAR</text>
<text x="818" y="101">0</text>
<text x="821" y="101">5</text>
<text x="836" y="101">A36</text>
<text x="882" y="101">1</text>
<text x="896" y="101">1</text>
</g>
<g font-size="4.7">
<text x="337" y="82">3/</text>
<text x="339" y="83">16</text>
<text x="307" y="95">11/</text>
<text x="376" y="95">11/</text>
<text x="416" y="95">13/</text>
<text x="311" y="97">16</text>
<text x="381" y="97">16</text>
<text x="421" y="97">16</text>
<text x="237" y="114" transform="rotate(-90 237 114)">3/</text>
<text x="238" y="111" transform="rotate(-90 238 111)">16</text>
<text x="370" y="132" transform="rotate(-90 370 132)">1/</text>
<text x="371" y="129" transform="rotate(-90 371 129)">2</text>
<text x="434" y="131" transform="rotate(-90 434 131)">3/</text>
<text x="436" y="128" transform="rotate(-90 436 128)">16</text>
<text x="223" y="142">3/</text>
<text x="226" y="144">16</text>
<text x="337" y="144">3/</text>
<text x="340" y="146">16</text>
<text x="441" y="144">3/</text>
<text x="444" y="146">16</text>
<text x="337" y="155">3/</text>
<text x="408" y="155">3/</text>
<text x="339" y="157">8</text>
<text x="411" y="157">4</text>
<text x="308" y="168">11/</text>
<text x="372" y="168">11/</text>
<text x="416" y="168">13/</text>
<text x="313" y="169">16</text>
<text x="376" y="169">16</text>
<text x="421" y="169">16</text>
<text x="333" y="211" transform="rotate(-31 333 211)">3/</text>
<text x="336" y="211" transform="rotate(-31 336 211)">8</text>
<text x="377" y="213" transform="rotate(59 377 213)">9/</text>
<text x="377" y="216" transform="rotate(59 377 216)">16</text>
<text x="292" y="224" transform="rotate(-31 292 224)">1/</text>
<text x="295" y="224" transform="rotate(-31 295 224)">2</text>
<text x="402" y="222" transform="rotate(-1 402 222)">3/</text>
<text x="405" y="224" transform="rotate(-1 405 224)">4</text>
<text x="350" y="230" transform="rotate(-31 350 230)">3/</text>
<text x="353" y="230" transform="rotate(-31 353 230)">8</text>
<text x="440" y="238">3/</text>
<text x="444" y="239">16</text>
<text x="282" y="242" transform="rotate(-31 282 242)">1/</text>
<text x="285" y="242" transform="rotate(-31 285 242)">8</text>
<text x="293" y="249" transform="rotate(-31 293 249)">1/</text>
<text x="296" y="249" transform="rotate(-31 296 249)">2</text>
<text x="498" y="247">1/</text>
<text x="501" y="249">8</text>
<text x="147" y="255" transform="rotate(29 147 255)">29.49</text>
<text x="163" y="254">13/</text>
<text x="169" y="256">16</text>
<text x="510" y="253" transform="rotate(-1 510 253)">0.60</text>
<text x="449" y="262" transform="rotate(-90 449 262)">16</text>
<text x="288" y="267" transform="rotate(-31 288 267)">1/</text>
<text x="291" y="267" transform="rotate(-31 291 267)">8</text>
<text x="448" y="265" transform="rotate(-90 448 265)">1/</text>
<text x="498" y="266">1/</text>
<text x="501" y="268">8</text>
<text x="309" y="271">3/</text>
<text x="312" y="273">16</text>
<text x="475" y="274" transform="rotate(-90 475 274)">16</text>
<text x="510" y="273" transform="rotate(-1 510 273)">0.60</text>
<text x="627" y="272">3/</text>
<text x="629" y="274">16</text>
<text x="159" y="281" transform="rotate(-61 159 281)">9/</text>
<text x="162" y="280" transform="rotate(-61 162 280)">16</text>
<text x="322" y="277" transform="rotate(-31 322 277)">31.01</text>
<text x="399" y="280" transform="rotate(-1 399 280)">15/</text>
<text x="403" y="282" transform="rotate(-1 403 282)">16</text>
<text x="473" y="278" transform="rotate(-90 473 278)">11/</text>
<text x="499" y="287">1/</text>
<text x="628" y="283">1/</text>
<text x="631" y="284">2</text>
<text x="195" y="291" transform="rotate(-90 195 291)">16</text>
<text x="502" y="288">8</text>
<text x="511" y="293" transform="rotate(-1 511 293)">0.60</text>
<text x="138" y="299" transform="rotate(29 138 299)">29.06</text>
<text x="154" y="299">11/</text>
<text x="193" y="295" transform="rotate(-90 193 295)">11/</text>
<text x="332" y="299" transform="rotate(-90 332 299)">15/</text>
<text x="333" y="295" transform="rotate(-90 333 295)">16</text>
<text x="359" y="299" transform="rotate(-90 359 299)">4</text>
<text x="400" y="299" transform="rotate(-1 400 299)">5/</text>
<text x="417" y="299" transform="rotate(-1 417 299)">13/</text>
<text x="484" y="297" transform="rotate(-90 484 297)">1/</text>
<text x="485" y="294" transform="rotate(-90 485 294)">4</text>
<text x="160" y="301">16</text>
<text x="358" y="301" transform="rotate(-90 358 301)">1/</text>
<text x="402" y="301" transform="rotate(-1 402 301)">8</text>
<text x="422" y="301" transform="rotate(-1 422 301)">16</text>
<text x="475" y="308" transform="rotate(-90 475 308)">16</text>
<text x="332" y="316" transform="rotate(-90 332 316)">1/</text>
<text x="333" y="313" transform="rotate(-90 333 313)">16</text>
<text x="367" y="314" transform="rotate(-90 367 314)">16</text>
<text x="473" y="313" transform="rotate(-90 473 313)">11/</text>
<text x="304" y="323" transform="rotate(59 304 323)">5/</text>
<text x="366" y="318" transform="rotate(-90 366 318)">11/</text>
<text x="376" y="319" transform="rotate(-31 376 319)">1/</text>
<text x="379" y="319" transform="rotate(-31 379 319)">2</text>
<text x="401" y="321" transform="rotate(-1 401 321)">9/</text>
<text x="403" y="322" transform="rotate(-1 403 322)">16</text>
<text x="416" y="320" transform="rotate(-1 416 320)">13/</text>
<text x="421" y="322" transform="rotate(-1 421 322)">16</text>
<text x="153" y="327" transform="rotate(-61 153 327)">9/</text>
<text x="156" y="326" transform="rotate(-61 156 326)">16</text>
<text x="179" y="329" transform="rotate(-90 179 329)">3/</text>
<text x="181" y="326" transform="rotate(-90 181 326)">8</text>
<text x="304" y="327" transform="rotate(59 304 327)">8</text>
<text x="499" y="326">1/</text>
<text x="502" y="328">8</text>
<text x="359" y="336" transform="rotate(-90 359 336)">8</text>
<text x="511" y="332" transform="rotate(-1 511 332)">0.60</text>
<text x="207" y="342" transform="rotate(-90 207 342)">1/</text>
<text x="208" y="339" transform="rotate(-90 208 339)">4</text>
<text x="358" y="339" transform="rotate(-90 358 339)">1/</text>
<text x="463" y="342" transform="rotate(-90 463 342)">16</text>
<text x="493" y="341" transform="rotate(-90 493 341)">9/</text>
<text x="494" y="338" transform="rotate(-90 494 338)">16</text>
<text x="609" y="338">3/</text>
<text x="613" y="340">16</text>
<text x="461" y="346" transform="rotate(-90 461 346)">15/</text>
<text x="475" y="348" transform="rotate(-90 475 348)">16</text>
<text x="321" y="351" transform="rotate(59 321 351)">9/</text>
<text x="372" y="353" transform="rotate(-31 372 353)">31.01</text>
<text x="387" y="352">3/</text>
<text x="390" y="354">16</text>
<text x="473" y="352" transform="rotate(-90 473 352)">11/</text>
<text x="321" y="354" transform="rotate(59 321 354)">16</text>
<text x="195" y="362" transform="rotate(-90 195 362)">16</text>
<text x="285" y="364" transform="rotate(-90 285 364)">8</text>
<text x="193" y="366" transform="rotate(-90 193 366)">11/</text>
<text x="208" y="369" transform="rotate(-90 208 369)">16</text>
<text x="236" y="368" transform="rotate(59 236 368)">1 /</text>
<text x="283" y="366" transform="rotate(-90 283 366)">7/</text>
<text x="358" y="372" transform="rotate(-90 358 372)">5/</text>
<text x="359" y="369" transform="rotate(-90 359 369)">16</text>
<text x="378" y="370" transform="rotate(-31 378 370)">1/</text>
<text x="381" y="370" transform="rotate(-31 381 370)">2</text>
<text x="484" y="371" transform="rotate(-90 484 371)">3/</text>
<text x="485" y="369" transform="rotate(-90 485 369)">8</text>
<text x="207" y="373" transform="rotate(-90 207 373)">11/</text>
<text x="237" y="372" transform="rotate(59 237 372)">16</text>
<text x="335" y="374" transform="rotate(59 335 374)">13/</text>
<text x="335" y="379" transform="rotate(59 335 379)">16</text>
<text x="475" y="382" transform="rotate(-90 475 382)">8</text>
<text x="473" y="385" transform="rotate(-90 473 385)">5/</text>
<text x="208" y="395" transform="rotate(-90 208 395)">16</text>
<text x="207" y="399" transform="rotate(-90 207 399)">13/</text>
<text x="298" y="401" transform="rotate(-90 298 401)">2</text>
<text x="297" y="404" transform="rotate(-90 297 404)">1/</text>
<text x="297" y="413" transform="rotate(-90 297 413)">1/</text>
<text x="298" y="410" transform="rotate(-90 298 410)">2</text>
<text x="229" y="417" transform="rotate(51 229 417)">9/</text>
<text x="188" y="423">9/</text>
<text x="191" y="424">16</text>
<text x="230" y="420" transform="rotate(51 230 420)">16</text>
<text x="377" y="422">3/</text>
<text x="381" y="424">16</text>
<text x="202" y="428" transform="rotate(-39 202 428)">38.57</text>
</g>
<g font-size="4.2">
<text x="777" y="49">1/</text>
<text x="779" y="51">4</text>
<text x="823" y="49">3/</text>
<text x="825" y="51">16</text>
<text x="777" y="56">1/</text>
<text x="779" y="57">4</text>
<text x="823" y="56">15/</text>
<text x="826" y="57">16</text>
<text x="777" y="62">1/</text>
<text x="779" y="63">4</text>
<text x="823" y="62">3/</text>
<text x="825" y="63">4</text>
<text x="777" y="68">1/</text>
<text x="779" y="70">4</text>
<text x="823" y="68">7/</text>
<text x="825" y="70">16</text>
<text x="777" y="75">1/</text>
<text x="779" y="76">4</text>
<text x="823" y="75">5/</text>
<text x="825" y="76">8</text>
<text x="777" y="81">1/</text>
<text x="779" y="82">4</text>
<text x="824" y="81">7/</text>
<text x="826" y="82">16</text>
<text x="777" y="87">1/</text>
<text x="779" y="89">4</text>
<text x="824" y="87">1/</text>
<text x="826" y="89">4</text>
<text x="777" y="94">1/</text>
<text x="779" y="95">4</text>
<text x="823" y="94">3/</text>
<text x="825" y="95">8</text>
<text x="769" y="100">3/</text>
<text x="770" y="101">4</text>
<text x="823" y="100">1/</text>
<text x="825" y="101">8</text>
</g>
<g font-size="3.7">
<text x="17" y="551" transform="rotate(-90 17 551)">02:06:02</text>
<text x="17" y="561" transform="rotate(-90 17 561)">2026</text>
<text x="17" y="570" transform="rotate(-90 17 570)">Feb 19</text>
<text x="17" y="593" transform="rotate(-90 17 593)">PRINTED ON</text>
</g>
</svg>
